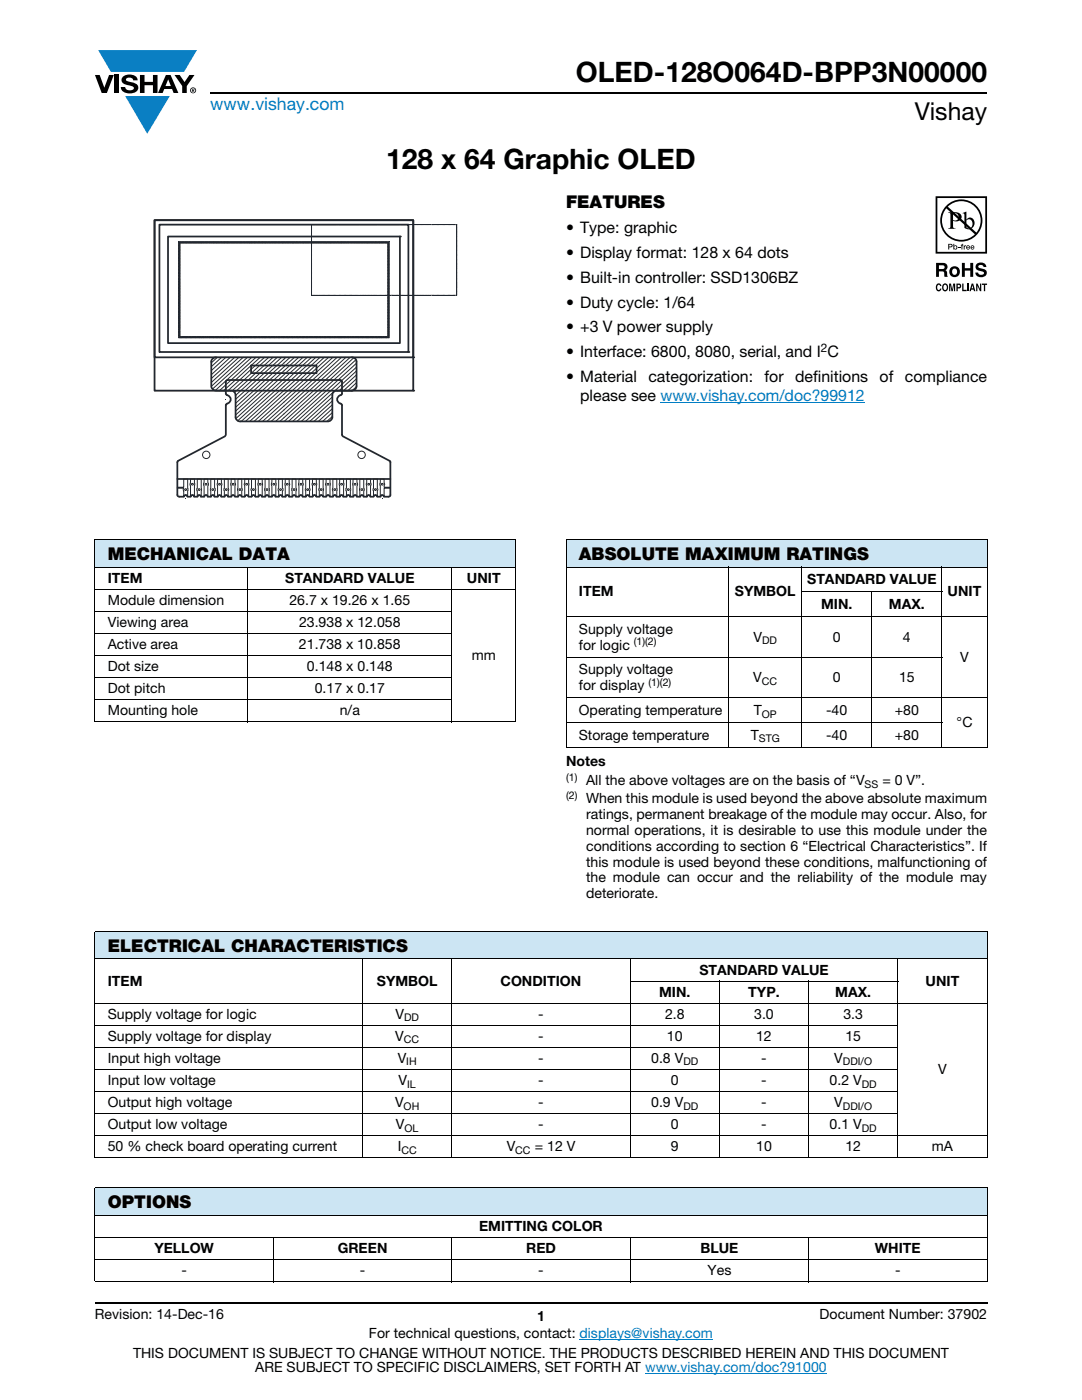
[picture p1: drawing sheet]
<svg xmlns="http://www.w3.org/2000/svg" width="216mm" height="279mm" viewBox="0 0 216 279" stroke-linecap="round" stroke-linejoin="round" font-family="sans-serif">
<g fill="#0a7fc3">
<path d="M19.6 10h19.7l-2.6 4.3h-1.1h-13.5z"/>
<path d="M25 19.2h8.9l-4.5 7.5z"/>
</g>
<g fill="#000">
<path d="M18.9 15h1l.9 2.5 1-2.5h.9l-1.4 3.6h-1zM22.9 15h.9v3.6h-.9zM24.6 15.3a2.1 2.1 0 0 1 2.8 .3l.1 .4h-.9a.79 .79 0 0 0-.7-.5 .79 .79 0 0 0-.8 .4l.3 .3 1 .2a1.08 1.08 0 0 1 1.2 1 1.08 1.08 0 0 1-1.1 1.2 1.73 1.73 0 0 1-2.4-1.2h.9a.96 .96 0 0 0 .8 .6 .96 .96 0 0 0 .9-.4 1.31 1.31 0 0 0-1.2-.6 1.03 1.03 0 0 1-1.1-.6 1.03 1.03 0 0 1 .2-1.1zM27.9 15h.9v1.3h1.7v-1.3h.9v3.6h-.9v-1.6h-1.7v1.6h-.9zM34.8 15h1.1l.9 1.4 1-1.4h1l-1.5 2.2v1.4h-.9v-1.4z"/>
<path d="M33.6 15.9l.5 1.3h-1.1zM33.1 15l-1.6 3.6h1l.3-.8h1.5l.3 .8h1l-1.6-3.6z"/>
<path d="M38.4 17.8h.2v.2h-.2zM38.3 17.7v.7h.1v-.3l.4 .3-.2-.3 .2-.2-.1-.2z"/>
<path d="M38.1 18a.46 .46 0 0 1 .9 0 .46 .46 0 0 1-.9 0zM37.9 18a.6 .6 0 0 0 1.2 0 .6 .6 0 0 0-1.2 0z"/>
</g>
<path d="M42 18.6h155M18.9 260h178.1" fill="none" stroke="#000" stroke-width=".36"/>
<path d="M131.8 80.3h40.8M115.6 267.3h26.7M128.7 274h36.3" fill="none" stroke="#007ec4" stroke-width=".2"/>
<path d="M30.7 43.8h60.5v55.8h-60.5z" fill="#fff"/>
<g fill="none" stroke="#212730" stroke-width=".2">
<path d="M30.8 43.9h51.7v34.1h-51.7zM30.8 78h.1M43.4 71.3l-1.2 1.1M44.2 71.3l-2 1.9M45.1 71.3l-2.9 2.7M46 71.3l-3.8 3.5M46.8 71.3l-4.6 4.2M47.7 71.3l-5.5 5M48.5 71.3l-6.3 5.8M49.4 71.3l-7 6.3M50.2 71.3l-7.2 6.6M51.1 71.3l-7.3 6.7"/>
<path d="M51.9 71.3l-7.3 6.7M52.8 71.3l-7.3 6.7M53.6 71.3l-7.3 6.7M54.5 71.3l-7.7 7M55.3 71.3l-8.3 7.6M56.2 71.3l-9.2 8.4M57 71.3l-10 9.2M57.9 71.3l-10.9 10M58.8 71.3l-11.8 10.7M59.6 71.3l-12.6 11.5M60.5 71.3l-13.4 12.2M61.3 71.3l-13.9 12.7"/>
<path d="M62.2 71.3l-14.1 12.8M63 71.3l-14 12.8M63.9 71.3l-14.1 12.8M64.7 71.3l-14 12.8M65.6 71.3l-14.1 12.8M66.3 79.2l-5.3 4.9M66.4 71.3l-14 12.8M67.3 71.3l-14 12.8M68.1 71.3l-14 12.8M69 71.3l-14 12.8M69.9 71.3l-14.1 12.8M70.6 71.4l-13.9 12.7"/>
<path d="M71 71.8l-13.4 12.3M71.1 72.5l-12.7 11.6M71.1 73.3l-11.9 10.8M71.1 74l-11 10.1M71.1 74.8l-3.4 3.2M71.1 75.6l-2.5 2.4M71.1 76.4l-1.7 1.6M71.1 77.1l-.8 .8M66.3 80.8l-3.6 3.3M66.3 81.6l-2.8 2.5M66.3 83.1l-1.1 1M66.3 82.3l-1.9 1.8"/>
<path d="M66.3 80l-4.5 4.1"/>
</g>
<path d="M50.1 72.9h13.1v1.6h-13.1z" fill="none" stroke="#212730" stroke-width=".35"/>
<circle cx="50.1" cy="72.9" r=".18" fill="#212730"/>
<path d="M45.1 76l.2-.2h22.7l.2 .3v2.6a.97 .97 0 0 0-.9 1 .97 .97 0 0 0 .9 1l.1 6.3 9.6 5.1v6.9l-.4 .1h-.9l-.2-.3h-.3l-.2 .3h-.7l-.2-.3h-.2l-.2 .3h-.7l-.2-.3h-.3l-.2 .3h-.7l-.2-.3h-.2l-.2 .3h-.7a.33 .33 0 0 0-.3-.3 .33 .33 0 0 0-.4 .3h-.7l-.3-.3-.3 .3h-.7a.33 .33 0 0 0-.4-.3 .33 .33 0 0 0-.3 .3h-.7l-.1-.3h-.3l-.2 .3h-.7l-.2-.3a.34 .34 0 0 0-.5 .3h-.6l-.2-.3a.34 .34 0 0 0-.5 .3h-.7l-.2-.3h-.3l-.2 .3h-.7l-.2-.3h-.2l-.3 .3h-.6l-.3-.3h-.2l-.2 .3h-.7l-.2-.3h-.2l-.2 .3h-.7a.33 .33 0 0 0-.4-.3 .33 .33 0 0 0-.3 .3h-.7l-.3-.3-.4 .3h-.7a.33 .33 0 0 0-.3-.3 .33 .33 0 0 0-.3 .3h-.7l-.2-.3h-.2l-.3 .3h-.7l-.1-.3h-.2l-.3 .3h-.7l-.2-.3a.34 .34 0 0 0-.5 .3h-.6l-.2-.3a.34 .34 0 0 0-.5 .3h-.7l-.2-.3h-.3l-.2 .3h-.6l-.3-.3h-.2l-.2 .3h-.7l-.2-.3h-.3l-.2 .3h-.7l-.2-.3h-.2l-.2 .3h-.7a.33 .33 0 0 0-.3-.3 .33 .33 0 0 0-.4 .3h-.7l-.3-.3-.3 .3h-.7a.33 .33 0 0 0-.4-.3 .33 .33 0 0 0-.3 .3h-.7l-.2-.3h-.2l-.2 .3h-.7l-.2-.3h-.2l-.3 .3h-.9l-.3-.1-.1-6.9 9.5-5 .2-.3v-6.1a.97 .97 0 0 0 .9-1 .97 .97 0 0 0-.9-1zM47 78.8v4.6a.91 .91 0 0 0 1 .7M67.3 78a.9 .9 0 0 0-1 .8v4.4M35.4 95.6h42.5" fill="none" stroke="#212730" stroke-width=".35"/>
<g fill="none" stroke="#212730" stroke-width=".2">
<path d="M36.7 95.6h.7v3.5l-.4-.3-.3 .3-.1-1.7h-1.2v-.2h1.3zM38 95.6h.8v3.5l-.5-.3-.3 .3-.1-2.4zM39.4 95.6h.8v3.5a.4 .4 0 0 0-.4-.3 .4 .4 0 0 0-.4 .3l-.1-1.3zM39.6 97.6l.2-.1 .1 .3-.1 .1-.2-.1zM40.7 95.6h.8l.1 1.2-.1 .2v2.1l-.4-.3-.4 .3-.1-2.3zM42.1 95.6h.7l.1 2.2-.1 .3v1a.38 .38 0 0 0-.4-.3 .38 .38 0 0 0-.3 .3zM43.4 95.6h.8l.1 1.1-.1 .3v2.1l-.3-.3h-.2l-.3 .3zM43.7 96.5h.2l.1 .2-.3 .1zM44.8 95.6h.7v1.8l.2 .3-.2 .3v1.1l-.2-.3h-.3l-.2 .3zM45.1 97.5h.1a.2 .2 0 0 1 0 .4 .19 .19 0 0 1-.2-.2zM46.1 95.6h.8l.1 1.1-.1 .2v2.2l-.3-.3h-.2l-.3 .3zM46.4 96.5h.2a.18 .18 0 0 1 .1 .2 .18 .18 0 0 1-.3 .1 .18 .18 0 0 1 0-.3z"/>
<path d="M47.5 95.6h.7v1.8l.2 .3-.2 .3v1.1l-.2-.3h-.3l-.2 .3zM47.7 97.6l.2-.1a.21 .21 0 0 1 .1 .4 .2 .2 0 0 1-.3-.1zM48.8 95.6h.8v3.5l-.2-.3a.34 .34 0 0 0-.5 .3l-.1-2.2-.1-.2zM49.1 96.5h.2a.19 .19 0 0 1 0 .3 .19 .19 0 0 1-.3-.1zM50.2 95.6h.8v3.5l-.3-.3a.34 .34 0 0 0-.5 .3l-.1-1.4 .1-.3zM50.4 97.6l.3-.1a.18 .18 0 0 1 0 .3 .18 .18 0 0 1-.2 .1l-.1-.1zM51.5 95.6h.8v3.5l-.4-.3-.4 .3-.1-2.4zM52.9 95.6h.8v3.5l-.5-.3-.3 .3-.1-1.4zM54.3 95.6h.7v3.5a.4 .4 0 0 0-.4-.3 .4 .4 0 0 0-.3 .3l-.2-2.6zM55.6 95.6h.7v1.7l.2 .3-.2 1.5-.3-.3-.4 .3-.1-1.5zM56.9 95.6h.8l.1 1.1-.1 .3v2.1a.4 .4 0 0 0-.4-.3 .4 .4 0 0 0-.4 .3zM57.2 96.5h.3v.2l-.2 .1z"/>
<path d="M58.3 95.6h.8v1.7l.1 .4-.1 1.4-.3-.3h-.2l-.3 .3zM58.5 97.6l.3-.1a.18 .18 0 0 1 0 .3 .18 .18 0 0 1-.2 0 .18 .18 0 0 1-.1-.2zM59.6 95.6h.8l.1 1.1-.1 .2v2.2l-.3-.3h-.2l-.3 .3zM59.9 96.5h.3v.2l-.2 .1zM61 95.6h.8v1.8l.1 .3-.1 .3v1.1l-.3-.3h-.2l-.3 .3zM61.2 97.6l.3-.1a.2 .2 0 0 1 0 .4 .2 .2 0 0 1-.3-.1zM62.4 95.6h.7v3.5l-.2-.3h-.3l-.2 .3zM62.6 96.5h.3v.2l-.2 .1-.2-.1zM63.7 95.6h.8v3.5l-.2-.3a.34 .34 0 0 0-.5 .3l-.2-1.4 .1-.3zM65.1 95.6h.7v3.5l-.2-.3a.34 .34 0 0 0-.5 .3v-2.2l-.2-.2zM65.3 96.5h.3v.2l-.3 .1zM66.4 95.6h.8v3.5l-.5-.3-.3 .3-.1-1.4z"/>
<path d="M67.8 95.6h.8v3.5a.4 .4 0 0 0-.4-.3 .4 .4 0 0 0-.4 .3l-.1-2.4zM69.1 95.6h.8v3.5l-.4-.3-.4 .3-.1-1.3zM69.4 97.6h.2l.1 .2-.2 .1-.2-.1zM70.4 95.6h.8l.2 .9-.2 .5v2.1a.4 .4 0 0 0-.4-.3 .4 .4 0 0 0-.4 .3zM70.7 96.5h.3v.2h-.3zM71.8 95.6h.8v1.7l.1 .4-.1 1.4-.3-.3h-.2l-.3 .3zM72.1 97.6h.2l.1 .2-.3 .1zM73.2 95.6h.7l.2 1.1-.2 .3v2.1l-.2-.3h-.3l-.2 .3zM73.4 96.5h.3v.2l-.2 .1zM74.5 95.6h.8v1.8l.1 .3-.1 .3v1.1l-.3-.3h-.2l-.3 .3zM74.8 97.6l.2-.1a.18 .18 0 0 1 .1 .3 .18 .18 0 0 1-.3 0 .18 .18 0 0 1 0-.2zM75.9 95.6h.7l.2 1.1-.2 .5h1.3v.2h-1.3v1.7l-.2-.3h-.3l-.2 .3z"/>
<path d="M76.1 96.6l.2-.1a.19 .19 0 0 1 .1 .3 .19 .19 0 0 1-.3-.1z"/>
<circle cx="37.1" cy="97.7" r=".2"/>
<circle cx="38.4" cy="96.7" r=".19"/>
<circle cx="41.1" cy="96.6" r=".18"/>
<circle cx="42.5" cy="97.7" r=".18"/>
<circle cx="51.9" cy="96.7" r=".19"/>
<circle cx="53.3" cy="97.7" r=".2"/>
<circle cx="54.7" cy="96.6" r=".18"/>
<circle cx="56" cy="97.7" r=".19"/>
<circle cx="64.1" cy="97.7" r=".19"/>
<circle cx="66.8" cy="97.7" r=".2"/>
<circle cx="68.2" cy="96.7" r=".19"/>
</g>
<g fill="none" stroke="#212730" stroke-width=".2">
<path d="M62.2 58.9h.1M62.2 48.8v.1M62.2 49v.1M62.2 49.2v.1M62.2 49.4v.1M62.2 49.6v.1M62.2 49.9v.1M62.2 50.1v.1M62.2 50.3v.1M62.2 50.5v.1M62.2 50.7v.1M62.2 51v.1"/>
<path d="M62.2 51.2v.1M62.2 51.4v.1M62.2 51.6v.1M62.2 51.8v.1M62.2 52.1v.1M62.2 52.3v.1M62.2 52.5v.1M62.2 52.7v.1M62.2 53h.1M62.2 53.2v.1M62.2 53.4v.1M62.2 53.6v.1"/>
<path d="M62.2 53.9h.1M62.2 54.1h.1M62.2 54.3v.1M62.2 54.5v.1M62.2 54.7v.1M62.2 55h.1M62.2 55.2h.1M62.2 55.4v.1M62.2 55.6v.1M62.2 55.8v.1M62.2 56.1h.1M62.2 56.3v.1"/>
<path d="M62.2 56.5v.1M62.2 56.7v.1M62.2 56.9v.1M62.2 57.1v.1M62.2 57.3v.1M62.2 57.6v.1M62.2 57.8v.1M62.2 58v.1M62.2 58.2v.1M62.2 58.5v.1M62.2 58.7v.1M62.2 45v.1"/>
<path d="M62.2 45.2v.1M62.2 45.4v.2M62.2 45.7v.1M62.2 45.9v.1M62.2 46.1v.1M62.2 46.3v.1M62.2 46.6h.1M62.2 46.8h.1M62.2 47v.1M62.2 47.2v.1M62.2 47.5h.1M62.2 47.7h.1"/>
<path d="M62.2 47.9v.1M62.2 48.1v.1M62.2 48.3v.1M62.2 48.6h.1M62.2 44.8v.1M62.4 58.9h.1M62.4 44.8h.1M62.6 58.9h.1M62.6 44.8h.1M62.8 58.9h.1M62.8 44.8h.1M63.1 58.9h.1"/>
<path d="M63.1 44.8h.1M63.3 58.9h.1M63.3 44.8h.1M63.6 58.9h.1M63.6 44.8h.1M63.8 58.9h.1M63.8 44.8h.1M64.1 58.9h.1M64.1 44.8h.1M64.3 58.9h.1M64.3 44.8h.1M64.5 58.9h.1"/>
<path d="M64.5 44.8h.1M64.7 58.9h.2M64.7 44.8h.2M65 58.9h.1M65 44.8h.1M65.3 58.9h.1M65.3 44.8h.1M65.5 58.9h.1M65.5 44.8h.1M65.7 58.9h.1M65.7 44.8h.1M66 58.9h.1"/>
<path d="M66 44.8h.1M66.2 58.9h.1M66.2 44.8h.1M66.5 58.9h.1M66.5 44.8h.1M66.7 58.9h.1M66.7 44.8h.1M66.9 58.9h.1M66.9 44.8h.1M67.2 58.9h.1M67.2 44.8h.1M67.4 58.9h.1"/>
<path d="M67.4 44.8h.1M67.7 58.9h.1M67.7 44.8h.1M67.9 58.9h.1M67.9 44.8h.1M68.2 58.9h.1M68.2 44.8h.1M68.4 58.9h.1M68.4 44.8h.1M68.6 58.9h.1M68.6 44.8h.1M68.9 58.9h.1"/>
<path d="M68.9 44.8h.1M69.1 58.9h.1M69.1 44.8h.1M69.4 58.9h.1M69.4 44.8h.1M69.6 58.9h.1M69.6 44.8h.1M69.8 58.9h.2M69.8 44.8h.2M70.1 58.9h.1M70.1 44.8h.1M70.3 58.9h.1"/>
<path d="M70.3 44.8h.1M70.6 58.9h.1M70.6 44.8h.1M70.8 58.9h.1M70.8 44.8h.1M71 58.9h.1M71 44.8h.1M71.3 58.9h.1M71.3 44.8h.1M71.5 58.9h.1M71.5 44.8h.1M71.8 58.9h.1"/>
<path d="M71.8 44.8h.1M72 58.9h.1M72 44.8h.1M72.3 58.9h.1M72.3 44.8h.1M72.5 58.9h.1M72.5 44.8h.1M72.7 58.9h.2M72.7 44.8h.2M73 58.9h.1M73 44.8h.1M73.2 58.9h.1"/>
<path d="M73.2 44.8h.1M73.5 58.9h.1M73.5 44.8h.1M73.7 58.9h.1M73.7 44.8h.1M73.9 58.9h.2M73.9 44.8h.2M74.2 58.9h.1M74.2 44.8h.1M74.4 58.9h.1M74.4 44.8h.1M74.7 58.9h.1"/>
<path d="M74.7 44.8h.1M74.9 58.9h.1M74.9 44.8h.1M75.1 58.9h.1M75.1 44.8h.1M75.4 58.9h.1M75.4 44.8h.1M75.6 58.9h.1M75.6 44.8h.1M75.9 58.9h.1M75.9 44.8h.1M76.1 58.9h.1"/>
<path d="M76.1 44.8h.1M76.4 58.9h.1M76.4 44.8h.1M76.6 58.9h.1M76.6 44.8h.1M76.8 58.9h.2M76.8 44.8h.2M77.1 58.9h.1M77.1 44.8h.1M77.3 58.9h.1M77.3 44.8h.1M77.6 58.9h.1"/>
<path d="M77.6 44.8h.1M77.8 58.9h.1M77.8 44.8h.1M78 44.8h.2M78 58.9h.2M78.3 44.8h.1M78.3 58.9h.1M78.5 44.8h.1M78.6 58.9h.1M78.8 44.8h.1M78.8 58.9h.1M79 44.8h.1"/>
<path d="M79 58.9h.1M79.2 44.8h.2M79.3 58.9h.1M79.5 44.8h.1M79.5 58.9h.1M79.8 44.8h.1M79.8 58.9h.1M80 44.8h.1M80 58.9h.1M80.2 44.8h.1M80.2 58.9h.1M80.5 44.8h.1"/>
<path d="M80.5 58.9h.1M80.7 44.8h.1M80.7 58.9h.1M81 44.8h.1M81 58.9h.1M81.2 44.8h.1M81.2 58.9h.1M81.4 44.8h.1M81.4 58.9h.1M81.7 44.8h.1M81.7 58.9h.1M81.9 44.8h.1"/>
<path d="M81.9 58.9h.1M82.1 44.8h.2M82.2 58.9h.1M82.4 44.8h.1M82.4 58.9h.1M82.7 44.8h.1M82.7 58.9h.1M82.9 44.8h.1M82.9 58.9h.1M83.1 44.8h.1M83.1 58.9h.2M83.4 44.8h.1"/>
<path d="M83.4 58.9h.1M83.6 44.8h.1M83.6 58.9h.1M83.9 44.8h.1M83.9 58.9h.1M84.1 44.8h.1M84.1 58.9h.1M84.3 44.8h.1M84.3 58.9h.1M84.6 44.8h.1M84.6 58.9h.1M84.8 44.8h.1"/>
<path d="M84.8 58.9h.1M85.1 44.8h.1M85.1 58.9h.1M85.3 44.8h.1M85.3 58.9h.1M85.5 44.8h.1M85.5 58.9h.1M85.8 44.8h.1M85.8 58.9h.1M86 44.8h.1M86 58.9h.1M86.3 44.8h.1"/>
<path d="M86.3 58.9h.1M86.5 44.8h.1M86.5 58.9h.1M86.8 44.8h.1M86.8 58.9h.1M87 44.8h.1M87 58.9h.1M87.2 44.8h.2M87.2 58.9h.2M87.5 44.8h.1M87.5 58.9h.1M87.7 44.8h.1"/>
<path d="M87.7 58.9h.1M88 44.8h.1M88 58.9h.1M88.2 44.8h.1M88.2 58.9h.1M88.4 44.8h.1M88.4 58.9h.1M88.7 44.8h.1M88.7 58.9h.1M88.9 44.8h.1M88.9 58.9h.1M89.2 44.8h.1"/>
<path d="M89.2 58.9h.1M89.4 44.8h.1M89.4 58.9h.1M89.6 44.8h.1M89.6 58.9h.2M89.9 44.8h.1M89.9 58.9h.1M90.1 44.8h.1M90.1 58.9h.1M90.4 44.8h.1M90.4 58.9h.1M90.6 44.8h.1"/>
<path d="M90.6 58.9h.1M90.9 44.8h.1M90.9 58.9h.1M91.1 44.8v.1M91.1 58.9h.1M91.1 45v.1M91.1 45.2v.1M91.1 45.4v.2M91.1 45.7v.1M91.1 45.9v.1M91.1 46.1v.1M91.1 46.3v.1"/>
<path d="M91.1 46.6h.1M91.1 46.8h.1M91.1 47v.1M91.1 47.2v.1M91.1 47.5h.1M91.1 47.7h.1M91.1 47.9v.1M91.1 48.1v.1M91.1 48.3v.1M91.1 48.6h.1M91.1 48.8v.1M91.1 49v.1"/>
<path d="M91.1 49.2v.1M91.1 49.4v.1M91.1 49.6v.1M91.1 49.8v.2M91.1 50.1v.1M91.1 50.3v.1M91.1 50.5v.1M91.1 50.7v.1M91.1 50.9v.2M91.1 51.2v.1M91.1 51.4v.1M91.1 51.6v.1"/>
<path d="M91.1 51.8v.1M91.1 52.1v.1M91.1 52.3v.1M91.1 52.5v.1M91.1 52.7v.1M91.1 53h.1M91.1 53.2v.1M91.1 53.4v.1M91.1 53.6v.1M91.1 53.8v.1M91.1 54.1h.1M91.1 54.3v.1"/>
<path d="M91.1 54.5v.1M91.1 54.7v.1M91.1 54.9v.1M91.1 55.2h.1M91.1 55.4v.1M91.1 55.6v.1M91.1 55.8v.1M91.1 56v.1M91.1 56.3v.1M91.1 56.5v.1M91.1 56.7v.1M91.1 56.9v.1"/>
<path d="M91.1 57.1v.1M91.1 57.3v.1M91.1 57.6v.1M91.1 57.8v.1M91.1 58v.1M91.1 58.2v.1M91.1 58.5h.1M91.1 58.7v.1"/>
</g>
<path d="M30.8 43.9h51.7v27.4h-51.7zM43.1 71.3h-.2a.92 .92 0 0 0-.7 .9v5a1.06 1.06 0 0 0 .9 .8h2.9a.94 .94 0 0 1 1 .8M70.2 71.3h.2a.91 .91 0 0 1 .7 .9v4.9a.91 .91 0 0 1-.9 .9M66.3 83.2v.2a.93 .93 0 0 1-.8 .7h-17.5" fill="none" stroke="#212730" stroke-width=".35"/>
<path d="M43.1 71.3h27.1M67.3 78h2.9" fill="none" stroke="#212730" stroke-width=".2"/>
<circle cx="82.5" cy="71.3" r=".18" fill="#212730"/>
<path d="M30.8 43.9h51.7v34.1h-51.7z" fill="none" stroke="#212730" stroke-width=".35"/>
<circle cx="82.5" cy="78" r=".18" fill="#212730"/>
<g fill="none" stroke="#212730" stroke-width=".2">
<path d="M35.6 60h.3v.2h-.3zM35.6 59.7h.3v.2h-.3zM35.6 59.4h.3v.2h-.3zM35.6 59h.3v.3h-.3zM35.6 58.8h.3v.2h-.3zM35.6 58.4h.3v.3h-.3zM35.6 58.2h.3v.2h-.3zM35.6 57.9h.3v.2h-.3zM35.6 57.6h.3v.2h-.3zM35.6 57.2h.3v.3h-.3zM35.6 57h.3v.2h-.3zM35.6 56.6h.3v.3h-.3z"/>
<path d="M35.6 56.4h.3v.2h-.3zM35.6 56.1h.3v.2h-.3zM35.6 55.8h.3v.2h-.3zM35.6 55.5h.3v.2h-.3zM35.6 55.2h.3v.2h-.3zM35.6 54.9h.3v.2h-.3zM35.6 54.5h.3v.3h-.3zM35.6 54.3h.3v.2h-.3zM35.6 54h.3v.2h-.3zM35.6 53.7h.3v.2h-.3zM35.6 53.4h.3v.2h-.3zM35.6 53.1h.3v.2h-.3z"/>
<path d="M35.6 52.8h.3v.2h-.3zM35.6 52.5h.3v.2h-.3zM35.6 52.2h.3v.2h-.3zM35.6 51.9h.3v.2h-.3zM35.6 51.5h.3v.3h-.3zM35.6 51.3h.3v.2h-.3zM35.6 51h.3v.2h-.3zM35.6 50.7h.3v.2h-.3zM35.6 50.4h.3v.2h-.3zM35.6 50.1h.3v.2h-.3zM35.6 49.7h.3v.3h-.3zM35.6 49.5h.3v.2h-.3z"/>
<path d="M35.6 49.2h.3v.2h-.3zM35.6 48.9h.3v.2h-.3zM35.6 48.6h.3v.2h-.3zM35.6 48.3h.3v.2h-.3zM35.6 60h.1M35.6 59.7h.1M35.6 59.4h.1M35.6 59h.1M35.6 58.8h.1M35.6 58.4h.1M35.6 58.2h.1M35.6 57.9h.1"/>
<path d="M35.6 57.6h.1M35.6 57.2h.1M35.6 57h.1M35.6 56.6h.1M35.6 56.4h.1M35.6 56.1h.1M35.6 55.8h.1M35.6 55.5h.1M35.6 55.2h.1M35.6 54.9h.1M35.6 54.5h.1M35.6 54.3h.1"/>
<path d="M35.6 54h.1M35.6 53.7h.1M35.6 53.4h.1M35.6 53.1h.1M35.6 52.8h.1M35.6 52.5h.1M35.6 52.2h.1M35.6 51.9h.1M35.6 51.5h.1M35.6 51.3h.1M35.6 51h.1M35.6 50.7h.1"/>
<path d="M35.6 50.4h.1M35.6 50.1h.1M35.6 49.7h.1M35.6 49.5h.1M35.6 49.2h.1M35.6 48.9h.1M35.6 48.6h.1M35.6 48.3h.1M36 48.3h.3v.2h-.3zM36 48.3h.1M36.3 48.3h.3v.2h-.3zM36.3 48.3h.1"/>
<path d="M36.6 48.3h.3v.2h-.3zM36.6 48.3h.1M37 48.3h.3v.2h-.3zM37 48.3h.1M37.3 48.3h.3v.2h-.3zM37.3 48.3h.1M37.6 48.3h.3v.2h-.3zM37.6 48.3h.1M38 48.3h.2v.2h-.2zM38 48.3h.1M38.3 48.3h.3v.2h-.3zM38.3 48.3h.1"/>
<path d="M38.6 48.3h.3v.2h-.3zM38.6 48.3h.1M38.9 48.3h.3v.2h-.3zM38.9 48.3h.1M39.3 48.3h.3v.2h-.3zM39.3 48.3h.1M39.6 48.3h.3v.2h-.3zM39.6 48.3h.1M39.9 48.3h.3v.2h-.3zM39.9 48.3h.1M40.3 48.3h.2v.2h-.2zM40.3 48.3h.1"/>
<path d="M40.6 48.3h.3v.2h-.3zM40.6 48.3h.1M40.9 48.3h.3v.2h-.3zM40.9 48.3h.1M41.2 48.3h.3v.2h-.3zM41.2 48.3h.1M41.6 48.3h.2v.2h-.2zM41.6 48.3h.1M41.9 48.3h.3v.2h-.3zM41.9 48.3h.1M42.2 48.3h.3v.2h-.3zM42.2 48.3h.1"/>
<path d="M42.5 48.3h.3v.2h-.3zM42.5 48.3h.1M42.9 48.3h.3v.2h-.3zM42.9 48.3h.1M43.2 48.3h.3v.2h-.3zM43.2 48.3h.1M43.5 48.3h.3v.2h-.3zM43.5 48.3h.1M43.9 48.3h.2v.2h-.2zM43.9 48.3h.1M44.2 48.3h.3v.2h-.3zM44.2 48.3h.1"/>
<path d="M44.5 48.3h.3v.2h-.3zM44.5 48.3h.1M44.8 48.3h.3v.2h-.3zM44.8 48.3h.1M45.2 48.3h.3v.2h-.3zM45.2 48.3h.1M45.5 48.3h.3v.2h-.3zM45.5 48.3h.1M45.8 48.3h.3v.2h-.3zM45.8 48.3h.1M46.2 48.3h.3v.2h-.3zM46.2 48.3h.1"/>
<path d="M46.5 48.3h.3v.2h-.3zM46.5 48.3h.1M46.8 48.3h.3v.2h-.3zM46.8 48.3h.1M47.2 48.3h.2v.2h-.2zM47.2 48.3h.1M47.5 48.3h.3v.2h-.3zM47.5 48.3h.1M47.8 48.3h.3v.2h-.3zM47.8 48.3h.1M48.1 48.3h.3v.2h-.3zM48.1 48.3h.1"/>
<path d="M48.5 48.3h.2v.2h-.2zM48.5 48.3h.1M48.8 48.3h.3v.2h-.3zM48.8 48.3h.1M49.1 48.3h.3v.2h-.3zM49.1 48.3h.1M49.4 48.3h.3v.2h-.3zM49.4 48.3h.1M49.8 48.3h.3v.2h-.3zM49.8 48.3h.1M50.1 48.3h.3v.2h-.3zM50.1 48.3h.1"/>
<path d="M50.4 48.3h.3v.2h-.3zM50.4 48.3h.1M50.8 48.3h.2v.2h-.2zM50.8 48.3h.1M51.1 48.3h.3v.2h-.3zM51.1 48.3h.1M51.4 48.3h.3v.2h-.3zM51.4 48.3h.1M51.7 48.3h.3v.2h-.3zM51.7 48.3h.1M52.1 48.3h.3v.2h-.3zM52.1 48.3h.1"/>
<path d="M52.4 48.3h.3v.2h-.3zM52.4 48.3h.1M52.7 48.3h.3v.2h-.3zM52.7 48.3h.1M53 48.3h.4v.2h-.4zM53 48.3h.1M53.4 48.3h.3v.2h-.3zM53.4 48.3h.1M53.7 48.3h.3v.2h-.3zM53.7 48.3h.1M54.1 48.3h.2v.2h-.2zM54.1 48.3h.1"/>
<path d="M54.4 48.3h.3v.2h-.3zM54.4 48.3h.1M54.7 48.3h.3v.2h-.3zM54.7 48.3h.1M55 48.3h.3v.2h-.3zM55 48.3h.1M55.4 48.3h.2v.2h-.2zM55.4 48.3h.1M55.7 48.3h.3v.2h-.3zM55.7 48.3h.1M56 48.3h.3v.2h-.3zM56 48.3h.1"/>
<path d="M56.3 48.3h.3v.2h-.3zM56.3 48.3h.1M56.7 48.3h.3v.2h-.3zM56.7 48.3h.1M57 48.3h.3v.2h-.3zM57 48.3h.1M57.3 48.3h.3v.2h-.3zM57.3 48.3h.1M57.7 48.3h.2v.2h-.2zM57.7 48.3h.1M58 48.3h.3v.2h-.3zM58 48.3h.1"/>
<path d="M58.3 48.3h.3v.2h-.3zM58.3 48.3h.1M58.6 48.3h.3v.2h-.3zM58.6 48.3h.1M59 48.3h.2v.2h-.2zM59 48.3h.1M59.3 48.3h.3v.2h-.3zM59.3 48.3h.1M59.6 48.3h.3v.2h-.3zM59.6 48.3h.1M59.9 48.3h.4v.2h-.4zM59.9 48.3h.1"/>
<path d="M60.3 48.3h.3v.2h-.3zM60.3 48.3h.1M60.6 48.3h.1M60.6 48.3h.3v.2h-.3zM61 48.3h.2v.2h-.2zM61 48.3h.1M61.3 48.3h.3v.2h-.3zM61.3 48.3h.1M61.6 48.3h.3v.2h-.3zM61.6 48.3h.1M61.9 48.3h.3v.2h-.3zM61.9 48.3h.1"/>
<path d="M62.3 48.3h.2v.2h-.2zM62.3 48.3h.1M62.6 48.3h.3v.2h-.3zM62.6 48.3h.1M62.9 48.3h.3v.2h-.3zM62.9 48.3h.1M63.2 48.3h.3v.2h-.3zM63.2 48.3h.1M63.6 48.3h.3v.2h-.3zM63.6 48.3h.1M63.9 48.3h.3v.2h-.3zM63.9 48.3h.1"/>
<path d="M64.2 48.3h.3v.2h-.3zM64.2 48.3h.1M64.6 48.3h.2v.2h-.2zM64.6 48.3h.1M64.9 48.3h.3v.2h-.3zM64.9 48.3h.1M65.2 48.3h.3v.2h-.3zM65.2 48.3h.1M65.5 48.3h.3v.2h-.3zM65.5 48.3h.1M65.9 48.3h.2v.2h-.2zM65.9 48.3h.1"/>
<path d="M66.2 48.3h.3v.2h-.3zM66.2 48.3h.1M66.5 48.3h.3v.2h-.3zM66.5 48.3h.1M66.8 48.3h.4v.2h-.4zM66.8 48.3h.1M67.2 48.3h.3v.2h-.3zM67.2 48.3h.1M67.5 48.3h.3v.2h-.3zM67.5 48.3h.1M67.9 48.3h.2v.2h-.2zM67.9 48.3h.1"/>
<path d="M68.2 48.3h.3v.2h-.3zM68.2 48.3h.1M68.5 48.3h.3v.2h-.3zM68.5 48.3h.1M68.8 48.3h.3v.2h-.3zM68.8 48.3h.1M69.2 48.3h.2v.2h-.2zM69.2 48.3h.1M69.5 48.3h.2v.2h-.2zM69.5 48.3h.1M69.8 48.3h.3v.2h-.3zM69.8 48.3h.1"/>
<path d="M70.1 48.3h.3v.2h-.3zM70.1 48.3h.1M70.5 48.3h.3v.2h-.3zM70.5 48.3h.1M70.8 48.3h.3v.2h-.3zM70.8 48.3h.1M71.1 48.3h.3v.2h-.3zM71.1 48.3h.1M71.5 48.3h.2v.2h-.2zM71.5 48.3h.1M71.8 48.3h.3v.2h-.3zM71.8 48.3h.1"/>
<path d="M72.1 48.3h.3v.2h-.3zM72.1 48.3h.1M72.4 48.3h.3v.2h-.3zM72.4 48.3h.1M72.8 48.3h.2v.2h-.2zM72.8 48.3h.1M73.1 48.3h.3v.2h-.3zM73.1 48.3h.1M73.4 48.3h.3v.2h-.3zM73.4 48.3h.1M73.7 48.3h.4v.2h-.4zM73.7 48.3h.1"/>
<path d="M74.1 48.3h.3v.2h-.3zM74.1 48.3h.1M74.4 48.3h.3v.2h-.3zM74.4 48.3h.1M74.8 48.3h.2v.2h-.2zM74.8 48.3h.1M75.1 48.3h.3v.2h-.3zM75.1 48.3h.1M75.4 48.3h.3v.2h-.3zM75.4 48.3h.1M75.7 48.3h.3v.2h-.3zM75.7 48.3h.1"/>
<path d="M76.1 48.3h.2v.2h-.2zM76.1 48.3h.1M76.4 48.3h.2v.2h-.2zM76.4 48.3h.1M76.7 48.3h.3v.2h-.3zM76.7 48.3h.1M77 48.3h.3v.2h-.3zM77 48.3h.1M77.4 60h.3v.2h-.3zM77.4 59.7h.3v.2h-.3zM77.4 59.4h.3v.2h-.3zM77.4 59h.3v.3h-.3z"/>
<path d="M77.4 58.8h.3v.2h-.3zM77.4 58.4h.3v.3h-.3zM77.4 58.2h.3v.2h-.3zM77.4 57.9h.3v.2h-.3zM77.4 57.6h.3v.2h-.3zM77.4 57.2h.3v.3h-.3zM77.4 57h.3v.2h-.3zM77.4 56.6h.3v.3h-.3zM77.4 56.4h.3v.2h-.3zM77.4 56.1h.3v.2h-.3zM77.4 55.8h.3v.2h-.3zM77.4 55.5h.3v.2h-.3z"/>
<path d="M77.4 55.2h.3v.2h-.3zM77.4 54.9h.3v.2h-.3zM77.4 54.5h.3v.3h-.3zM77.4 54.3h.3v.2h-.3zM77.4 54h.3v.2h-.3zM77.4 53.7h.3v.2h-.3zM77.4 53.4h.3v.2h-.3zM77.4 53.1h.3v.2h-.3zM77.4 52.8h.3v.2h-.3zM77.4 52.5h.3v.2h-.3zM77.4 52.2h.3v.2h-.3zM77.4 51.9h.3v.2h-.3z"/>
<path d="M77.4 51.5h.3v.3h-.3zM77.4 51.3h.3v.2h-.3zM77.4 51h.3v.2h-.3zM77.4 50.7h.3v.2h-.3zM77.4 50.4h.3v.2h-.3zM77.4 50.1h.3v.2h-.3zM77.4 49.7h.3v.3h-.3zM77.4 49.5h.3v.2h-.3zM77.4 49.2h.3v.2h-.3zM77.4 48.9h.3v.2h-.3zM77.4 48.6h.3v.2h-.3zM77.4 48.3h.3v.2h-.3z"/>
<path d="M77.4 60h.1M77.4 59.7h.1M77.4 59.4h.1M77.4 59h.1M77.4 58.8h.1M77.4 58.4h.1M77.4 58.2h.1M77.4 57.9h.1M77.4 57.6h.1M77.4 57.2h.1M77.4 57h.1M77.4 56.6h.1"/>
<path d="M77.4 56.4h.1M77.4 56.1h.1M77.4 55.8h.1M77.4 55.5h.1M77.4 55.2h.1M77.4 54.9h.1M77.4 54.5h.1M77.4 54.3h.1M77.4 54h.1M77.4 53.7h.1M77.4 53.4h.1M77.4 53.1h.1"/>
<path d="M77.4 52.8h.1M77.4 52.5h.1M77.4 52.2h.1M77.4 51.9h.1M77.4 51.5h.1M77.4 51.3h.1M77.4 51h.1M77.4 50.7h.1M77.4 50.4h.1M77.4 50.1h.1M77.4 49.7h.1M77.4 49.5h.1"/>
<path d="M77.4 49.2h.1M77.4 48.9h.1M77.4 48.6h.1M77.4 48.3h.1M35.6 67.2h.3v.2h-.3zM35.6 66.9h.3v.2h-.3zM35.6 66.6h.3v.2h-.3zM35.6 66.3h.3v.2h-.3zM35.6 66h.3v.2h-.3zM35.6 65.7h.3v.2h-.3zM35.6 65.4h.3v.2h-.3zM35.6 65h.3v.3h-.3z"/>
<path d="M35.6 64.8h.3v.2h-.3zM35.6 64.5h.3v.2h-.3zM35.6 64.2h.3v.2h-.3zM35.6 63.9h.3v.2h-.3zM35.6 63.6h.3v.2h-.3zM35.6 63.2h.3v.3h-.3zM35.6 63h.3v.2h-.3zM35.6 62.7h.3v.2h-.3zM35.6 62.4h.3v.2h-.3zM35.6 62h.3v.3h-.3zM35.6 61.8h.3v.2h-.3zM35.6 61.5h.3v.2h-.3z"/>
<path d="M35.6 61.2h.3v.2h-.3zM35.6 60.9h.3v.2h-.3zM35.6 60.6h.3v.2h-.3zM35.6 60.2h.3v.3h-.3zM35.6 67.2h.1M35.6 66.9h.1M35.6 66.6h.1M35.6 66.3h.1M35.6 66h.1M35.6 65.7h.1M35.6 65.4h.1M35.6 65h.1"/>
<path d="M35.6 64.8h.1M35.6 64.5h.1M35.6 64.2h.1M35.6 63.9h.1M35.6 63.6h.1M35.6 63.2h.1M35.6 63h.1M35.6 62.7h.1M35.6 62.4h.1M35.6 62h.1M35.6 61.8h.1M35.6 61.5h.1"/>
<path d="M35.6 61.2h.1M35.6 60.9h.1M35.6 60.6h.1M35.6 60.2h.1M36 67.2h.3v.2h-.3zM36 67.2h.1M36.3 67.2h.3v.2h-.3zM36.3 67.2h.1M36.6 67.2h.3v.2h-.3zM36.6 67.2h.1M37 67.2h.3v.2h-.3zM37 67.2h.1"/>
<path d="M37.3 67.2h.3v.2h-.3zM37.3 67.2h.1M37.6 67.2h.3v.2h-.3zM37.6 67.2h.1M38 67.2h.2v.2h-.2zM38 67.2h.1M38.3 67.2h.3v.2h-.3zM38.3 67.2h.1M38.6 67.2h.3v.2h-.3zM38.6 67.2h.1M38.9 67.2h.3v.2h-.3zM38.9 67.2h.1"/>
<path d="M39.3 67.2h.3v.2h-.3zM39.3 67.2h.1M39.6 67.2h.3v.2h-.3zM39.6 67.2h.1M39.9 67.2h.3v.2h-.3zM39.9 67.2h.1M40.3 67.2h.2v.2h-.2zM40.3 67.2h.1M40.6 67.2h.3v.2h-.3zM40.6 67.2h.1M40.9 67.2h.3v.2h-.3zM40.9 67.2h.1"/>
<path d="M41.2 67.2h.3v.2h-.3zM41.2 67.2h.1M41.6 67.2h.2v.2h-.2zM41.6 67.2h.1M41.9 67.2h.3v.2h-.3zM41.9 67.2h.1M42.2 67.2h.3v.2h-.3zM42.2 67.2h.1M42.5 67.2h.3v.2h-.3zM42.5 67.2h.1M42.9 67.2h.3v.2h-.3zM42.9 67.2h.1"/>
<path d="M43.2 67.2h.3v.2h-.3zM43.2 67.2h.1M43.5 67.2h.3v.2h-.3zM43.5 67.2h.1M43.9 67.2h.2v.2h-.2zM43.9 67.2h.1M44.2 67.2h.3v.2h-.3zM44.2 67.2h.1M44.5 67.2h.3v.2h-.3zM44.5 67.2h.1M44.8 67.2h.3v.2h-.3zM44.8 67.2h.1"/>
<path d="M45.2 67.2h.3v.2h-.3zM45.2 67.2h.1M45.5 67.2h.3v.2h-.3zM45.5 67.2h.1M45.8 67.2h.3v.2h-.3zM45.8 67.2h.1M46.2 67.2h.3v.2h-.3zM46.2 67.2h.1M46.5 67.2h.3v.2h-.3zM46.5 67.2h.1M46.8 67.2h.3v.2h-.3zM46.8 67.2h.1"/>
<path d="M47.2 67.2h.2v.2h-.2zM47.2 67.2h.1M47.5 67.2h.3v.2h-.3zM47.5 67.2h.1M47.8 67.2h.3v.2h-.3zM47.8 67.2h.1M48.1 67.2h.3v.2h-.3zM48.1 67.2h.1M48.5 67.2h.2v.2h-.2zM48.5 67.2h.1M48.8 67.2h.3v.2h-.3zM48.8 67.2h.1"/>
<path d="M49.1 67.2h.3v.2h-.3zM49.1 67.2h.1M49.4 67.2h.3v.2h-.3zM49.4 67.2h.1M49.8 67.2h.3v.2h-.3zM49.8 67.2h.1M50.1 67.2h.3v.2h-.3zM50.1 67.2h.1M50.4 67.2h.3v.2h-.3zM50.4 67.2h.1M50.8 67.2h.2v.2h-.2zM50.8 67.2h.1"/>
<path d="M51.1 67.2h.3v.2h-.3zM51.1 67.2h.1M51.4 67.2h.3v.2h-.3zM51.4 67.2h.1M51.7 67.2h.3v.2h-.3zM51.7 67.2h.1M52.1 67.2h.3v.2h-.3zM52.1 67.2h.1M52.4 67.2h.3v.2h-.3zM52.4 67.2h.1M52.7 67.2h.3v.2h-.3zM52.7 67.2h.1"/>
<path d="M53 67.2h.4v.2h-.4zM53 67.2h.1M53.4 67.2h.3v.2h-.3zM53.4 67.2h.1M53.7 67.2h.3v.2h-.3zM53.7 67.2h.1M54.1 67.2h.2v.2h-.2zM54.1 67.2h.1M54.4 67.2h.3v.2h-.3zM54.4 67.2h.1M54.7 67.2h.3v.2h-.3zM54.7 67.2h.1"/>
<path d="M55 67.2h.3v.2h-.3zM55 67.2h.1M55.4 67.2h.2v.2h-.2zM55.4 67.2h.1M55.7 67.2h.3v.2h-.3zM55.7 67.2h.1M56 67.2h.3v.2h-.3zM56 67.2h.1M56.3 67.2h.3v.2h-.3zM56.3 67.2h.1M56.7 67.2h.3v.2h-.3zM56.7 67.2h.1"/>
<path d="M57 67.2h.3v.2h-.3zM57 67.2h.1M57.3 67.2h.3v.2h-.3zM57.3 67.2h.1M57.7 67.2h.2v.2h-.2zM57.7 67.2h.1M58 67.2h.3v.2h-.3zM58 67.2h.1M58.3 67.2h.3v.2h-.3zM58.3 67.2h.1M58.6 67.2h.3v.2h-.3zM58.6 67.2h.1"/>
<path d="M59 67.2h.2v.2h-.2zM59 67.2h.1M59.3 67.2h.3v.2h-.3zM59.3 67.2h.1M59.6 67.2h.3v.2h-.3zM59.6 67.2h.1M59.9 67.2h.4v.2h-.4zM59.9 67.2h.1M60.3 67.2h.3v.2h-.3zM60.3 67.2h.1M60.6 67.2h.1M60.6 67.2h.3v.2h-.3z"/>
<path d="M61 67.2h.2v.2h-.2zM61 67.2h.1M61.3 67.2h.3v.2h-.3zM61.3 67.2h.1M61.6 67.2h.3v.2h-.3zM61.6 67.2h.1M61.9 67.2h.3v.2h-.3zM61.9 67.2h.1M62.3 67.2h.2v.2h-.2zM62.3 67.2h.1M62.6 67.2h.3v.2h-.3zM62.6 67.2h.1"/>
<path d="M62.9 67.2h.3v.2h-.3zM62.9 67.2h.1M63.2 67.2h.3v.2h-.3zM63.2 67.2h.1M63.6 67.2h.3v.2h-.3zM63.6 67.2h.1M63.9 67.2h.3v.2h-.3zM63.9 67.2h.1M64.2 67.2h.3v.2h-.3zM64.2 67.2h.1M64.6 67.2h.2v.2h-.2zM64.6 67.2h.1"/>
<path d="M64.9 67.2h.3v.2h-.3zM64.9 67.2h.1M65.2 67.2h.3v.2h-.3zM65.2 67.2h.1M65.5 67.2h.3v.2h-.3zM65.5 67.2h.1M65.9 67.2h.2v.2h-.2zM65.9 67.2h.1M66.2 67.2h.3v.2h-.3zM66.2 67.2h.1M66.5 67.2h.3v.2h-.3zM66.5 67.2h.1"/>
<path d="M66.8 67.2h.4v.2h-.4zM66.8 67.2h.1M67.2 67.2h.3v.2h-.3zM67.2 67.2h.1M67.5 67.2h.3v.2h-.3zM67.5 67.2h.1M67.9 67.2h.2v.2h-.2zM67.9 67.2h.1M68.2 67.2h.3v.2h-.3zM68.2 67.2h.1M68.5 67.2h.3v.2h-.3zM68.5 67.2h.1"/>
<path d="M68.8 67.2h.3v.2h-.3zM68.8 67.2h.1M69.2 67.2h.2v.2h-.2zM69.2 67.2h.1M69.5 67.2h.2v.2h-.2zM69.5 67.2h.1M69.8 67.2h.3v.2h-.3zM69.8 67.2h.1M70.1 67.2h.3v.2h-.3zM70.1 67.2h.1M70.5 67.2h.3v.2h-.3zM70.5 67.2h.1"/>
<path d="M70.8 67.2h.3v.2h-.3zM70.8 67.2h.1M71.1 67.2h.3v.2h-.3zM71.1 67.2h.1M71.5 67.2h.2v.2h-.2zM71.5 67.2h.1M71.8 67.2h.3v.2h-.3zM71.8 67.2h.1M72.1 67.2h.3v.2h-.3zM72.1 67.2h.1M72.4 67.2h.3v.2h-.3zM72.4 67.2h.1"/>
<path d="M72.8 67.2h.2v.2h-.2zM72.8 67.2h.1M73.1 67.2h.3v.2h-.3zM73.1 67.2h.1M73.4 67.2h.3v.2h-.3zM73.4 67.2h.1M73.7 67.2h.4v.2h-.4zM73.7 67.2h.1M74.1 67.2h.3v.2h-.3zM74.1 67.2h.1M74.4 67.2h.3v.2h-.3zM74.4 67.2h.1"/>
<path d="M74.8 67.2h.2v.2h-.2zM74.8 67.2h.1M75.1 67.2h.3v.2h-.3zM75.1 67.2h.1M75.4 67.2h.3v.2h-.3zM75.4 67.2h.1M75.7 67.2h.3v.2h-.3zM75.7 67.2h.1M76.1 67.2h.2v.2h-.2zM76.1 67.2h.1M76.4 67.2h.2v.2h-.2zM76.4 67.2h.1"/>
<path d="M76.7 67.2h.3v.2h-.3zM76.7 67.2h.1M77 67.2h.3v.2h-.3zM77 67.2h.1M77.4 67.2h.3v.2h-.3zM77.4 66.9h.3v.2h-.3zM77.4 66.6h.3v.2h-.3zM77.4 66.3h.3v.2h-.3zM77.4 66h.3v.2h-.3zM77.4 65.7h.3v.2h-.3zM77.4 65.4h.3v.2h-.3zM77.4 65h.3v.3h-.3z"/>
<path d="M77.4 64.8h.3v.2h-.3zM77.4 64.5h.3v.2h-.3zM77.4 64.2h.3v.2h-.3zM77.4 63.9h.3v.2h-.3zM77.4 63.6h.3v.2h-.3zM77.4 63.2h.3v.3h-.3zM77.4 63h.3v.2h-.3zM77.4 62.7h.3v.2h-.3zM77.4 62.4h.3v.2h-.3zM77.4 62h.3v.3h-.3zM77.4 61.8h.3v.2h-.3zM77.4 61.5h.3v.2h-.3z"/>
<path d="M77.4 61.2h.3v.2h-.3zM77.4 60.9h.3v.2h-.3zM77.4 60.6h.3v.2h-.3zM77.4 60.2h.3v.3h-.3zM77.4 67.2h.1M77.4 66.9h.1M77.4 66.6h.1M77.4 66.3h.1M77.4 66h.1M77.4 65.7h.1M77.4 65.4h.1M77.4 65h.1"/>
<path d="M77.4 64.8h.1M77.4 64.5h.1M77.4 64.2h.1M77.4 63.9h.1M77.4 63.6h.1M77.4 63.2h.1M77.4 63h.1M77.4 62.7h.1M77.4 62.4h.1M77.4 62h.1M77.4 61.8h.1M77.4 61.5h.1"/>
<path d="M77.4 61.2h.1M77.4 60.9h.1M77.4 60.6h.1M77.4 60.2h.1"/>
</g>
<path d="M33.5 47.2h46.3v21.3h-46.3z" fill="none" stroke="#212730" stroke-width=".35"/>
<circle cx="79.8" cy="47.2" r=".18" fill="#212730"/>
<path d="M31.8 44.8h49.7v25.5h-49.7z" fill="none" stroke="#212730" stroke-width=".35"/>
<circle cx="81.5" cy="70.3" r=".18" fill="#212730"/>
<path d="M67.3 78h3" fill="none" stroke="#212730" stroke-width=".35"/>
<g fill="none" stroke="#212730" stroke-width=".2">
<circle cx="41.2" cy="90.8" r=".74"/>
<circle cx="72.1" cy="90.8" r=".74"/>
</g>
<path d="M186.7 39.2h10.3v18.9h-10.3z" fill="#fff"/>
<g fill="#000">
<path d="M186.9 56.8l.4-.2h.3l.2 .5-.6-.2a.66 .66 0 0 0 .1 1l.3-.3h.2a.54 .54 0 0 1-.4 .5 .54 .54 0 0 1-.6-.4zM189.4 56.6h.4l.2 1.2 .2-1.2h.4v1.5h-.3v-1.3l-.2 1.3h-.2l-.3-1.3v1.3h-.2zM191.2 49.3h.4v.1h-.4zM191.9 48.7h.3l-.2 .2 .2 .1v.1h-.2v.7h-.1v-.7h-.2zM192 56.6h.3v1.2h.6v.3h-.9zM192.3 49h.2v.1l.3-.1v.1l-.3 .1v.6h-.2zM191.9 52.5h.6v1h1.1v-1h.6v2.8h-.6v-1.3h-1.1v1.3h-.6zM193 56.6h.3v1.5h-.3zM195 52.6a1.15 1.15 0 0 1 1.8 .7h-.5l-.1-.2a.68 .68 0 0 0-.9-.1v.4l.2 .1a1.29 1.29 0 0 1 1.4 .9 1.17 1.17 0 0 1-1.1 .9 1.17 1.17 0 0 1-1.2-.9h.6v.2a.67 .67 0 0 0 1.1-.1l-.2-.3-.6-.1a.82 .82 0 0 1-.8-.5 .82 .82 0 0 1 .3-1zM194.8 56.6h.3l.5 1.1v-1.1h.2v1.5h-.3l-.5-1.1v1.1h-.2zM195.9 56.6h1.1v.3h-.4v1.2h-.3v-1.2h-.4z"/>
<path d="M187 39.5h9.6v10.8h-9.6zM186.7 39.2v11.4h10.3v-11.4z"/>
<path d="M187.4 52.9v.8h.9a.39 .39 0 0 0 0-.7zM186.8 52.5h1.4a.79 .79 0 0 1 .8 .4 .79 .79 0 0 1-.1 .9l-.3 .1a.98 .98 0 0 1 .4 1.2l.1 .2h-.6l-.2-1.1h-.9v1.1h-.6z"/>
<path d="M188.4 56.9a.64 .64 0 0 0 .2 1l.1-.1a.64 .64 0 0 0-.1-1zM188.2 56.7l.2-.1a.56 .56 0 0 1 .7 .3 .82 .82 0 0 1-.5 1.3l-.2-.1a.89 .89 0 0 1-.2-1.4z"/>
<path d="M189.1 41.3a3.9 3.9 0 0 1 5.3-.2 3.9 3.9 0 0 1 .4 5.3zM188.8 41.6l5.7 5.2a3.9 3.9 0 0 1-5.3 .1 3.9 3.9 0 0 1-.4-5.3zM187.6 44a4.2 4.2 0 0 0 8.4 0 4.2 4.2 0 0 0-8.4 0z"/>
<path d="M189.4 48.8v.4h.4v-.3zM189.2 48.7h.7l.2 .3-.2 .3-.5 .1v.4h-.2z"/>
<path d="M190.2 42.6v1.3a.75 .75 0 0 0 1.1-.6 .75 .75 0 0 0-1.1-.7zM189.2 42.4a2.81 2.81 0 0 1 2.4 .3 .97 .97 0 0 1 0 1.2 .97 .97 0 0 1-1.2 .2h-.2v1.1v.2l.5 .3h-1.5l.3-.2 .1-.3v-2.3v-.3z"/>
<path d="M190.2 53.7a.63 .63 0 0 0-.2 .7 .63 .63 0 0 0 .7 .4 .63 .63 0 0 0 .3-.8 .63 .63 0 0 0-.8-.3zM189.4 54.2a1.1 1.1 0 0 1 2.2 0 1.1 1.1 0 0 1-2.2 0z"/>
<path d="M190.4 49.4a.26 .26 0 0 0 .5 0 .26 .26 0 0 0-.5 0zM190.2 48.7h.2v.4a.38 .38 0 0 1 .5 0 .38 .38 0 0 1 0 .6 .38 .38 0 0 1-.5 0l-.2 .1z"/>
<path d="M191.1 56.9v.4l.4-.1v-.3zM190.8 56.6h.6a.5 .5 0 0 1 .4 .5 .5 .5 0 0 1-.4 .5h-.3v.5h-.3z"/>
<path d="M192.8 44v1.3l.2 .2a.72 .72 0 0 0 .8-.1 .72 .72 0 0 0 .3-.7 .72 .72 0 0 0-.4-.8 .72 .72 0 0 0-.9 .1zM192.1 42.5l.7-.3v1.6a.89 .89 0 0 1 1.1-.3 .89 .89 0 0 1 .6 1 1.23 1.23 0 0 1-.7 1.2 1.23 1.23 0 0 1-1.4-.2v-2.7z"/>
<path d="M193 49.2v.1h.4l-.2-.2zM193 49h.4l.2 .4h-.6v.2l.5-.1a.42 .42 0 0 1-.6 .2 .42 .42 0 0 1 .1-.7z"/>
<path d="M194 56.9l-.1 .6h.3zM193.9 56.6h.3l.4 1.5h-.3v-.3h-.5l-.1 .3h-.3z"/>
<path d="M193.9 49.2l-.1 .1h.5l-.3-.2zM193.8 49h.5l.1 .4h-.6l.1 .2 .5-.1a.42 .42 0 0 1-.6 .2 .42 .42 0 0 1 0-.7z"/>
</g>
<path d="M18.9 107.7h84.1v5.5h-84.1z" fill="#cce5f3"/>
<g fill="none" stroke="#000" stroke-width=".2">
<path d="M18.9 107.7h84.1M18.9 113.2h84.1M18.9 117.6h84.1M18.9 107.8v36.2M49.5 113.1v31.1M90.1 113.1v31.1M103 107.8v36.2M18.9 122h71.3M18.9 126.4h71.3M18.9 130.8h71.3M18.9 135.3h71.3M18.9 139.7h71.3"/>
<path d="M18.9 144.1h84.1"/>
</g>
<path d="M112.9 107.7h84.1v5.5h-84.1z" fill="#cce5f3"/>
<g fill="none" stroke="#000" stroke-width=".2">
<path d="M112.9 107.7h84.1M112.9 113.2h84.1M112.9 107.8v41.3M145.5 113.1v36.2M159.9 118.1h28.1M160 113.1v36.2M173.9 118v31.3M188 113.1v36.2M197 107.8v41.3M112.9 123.1h84.1M112.9 131.2h75.1M112.9 139.3h84.1"/>
<path d="M112.9 144.3h75.1M112.9 149.2h84.1"/>
</g>
<g fill="#cce5f3">
<path d="M18.9 185.9h178.1v5.5h-178.1z"/>
<path d="M18.9 237.1h178.1v5.5h-178.1z"/>
</g>
<g fill="none" stroke="#000" stroke-width=".2">
<path d="M18.9 185.9h178.1M18.9 191.4h178.1M18.9 186v45M72.3 191.3v39.9M90.1 191.3v39.9M125.7 195.8h53.5M125.8 191.3v39.9M143.6 195.7v35.5M161.4 195.7v35.5M179.2 191.3v39.9M197 186v45M18.9 200.2h178.1"/>
<path d="M18.9 204.6h160.3M18.9 209h160.3M18.9 213.4h160.3M18.9 217.8h160.3M18.9 222.3h160.3M18.9 226.7h178.1M18.9 231.1h178.1M18.9 237.1h178.1M18.9 237.2v18.5M197 237.2v18.5M18.9 242.6h178.1M18.9 247h178.1"/>
<path d="M18.9 251.4h178.1M18.9 255.8h178.1M54.5 246.9v9M90.1 246.9v9M125.8 246.9v9M161.4 246.9v9"/>
</g>
<g font-size="5.6">
<text x="114.9" y="16.4">OLED-128O064D-BPP3N00000</text>
<text x="77.1" y="33.8">128 x 64 Graphic OLED</text>
</g>
<text font-size="4.9" x="182.5" y="24">Vishay</text>
<text font-size="3.5" fill="#007ec4" x="42" y="21.9">www.vishay.com</text>
<g font-size="3.5">
<text x="112.9" y="41.5">FEATURES</text>
<text x="21.5" y="111.8">MECHANICAL DATA</text>
<text x="115.5" y="111.8">ABSOLUTE MAXIMUM RATINGS</text>
<text x="21.5" y="190">ELECTRICAL CHARACTERISTICS</text>
<text x="21.5" y="241.2">OPTIONS</text>
</g>
<g font-size="3.2">
<text x="112.9" y="46.6">• Type: graphic</text>
<text x="112.9" y="51.5">• Display format: 128 x 64 dots</text>
<text x="112.9" y="56.5">• Built-in controller: SSD1306BZ</text>
<text x="112.9" y="61.4">• Duty cycle: 1/64</text>
<text x="112.9" y="66.3">• +3 V power supply</text>
<text x="112.9" y="71.3">• Interface: 6800, 8080, serial, and I C</text>
<text x="112.9" y="76.2">• Material</text>
<text x="129.4" y="76.2">categorization:</text>
<text x="152.6" y="76.2">for</text>
<text x="158.7" y="76.2">definitions</text>
<text x="175.5" y="76.2">of</text>
<text x="180.6" y="76.2">compliance</text>
<text x="115.8" y="80.1">please see www.vishay.com/doc?99912</text>
</g>
<g font-size="2.8">
<text x="21.5" y="116.3">ITEM</text>
<text x="56.9" y="116.3">STANDARD VALUE</text>
<text x="93.2" y="116.3">UNIT</text>
<text x="115.5" y="119">ITEM</text>
<text x="146.6" y="119">SYMBOL</text>
<text x="161.1" y="116.6">STANDARD VALUE</text>
<text x="189.1" y="119">UNIT</text>
<text x="21.5" y="120.7">Module dimension</text>
<text x="21.5" y="125.1">Viewing area</text>
<text x="57.8" y="120.7">26.7 x 19.26 x 1.65</text>
<text x="59.7" y="125.1">23.938 x 12.058</text>
<text x="163.8" y="121.5">MIN.</text>
<text x="177.4" y="121.5">MAX.</text>
<text x="21.5" y="129.5">Active area</text>
<text x="59.7" y="129.5">21.738 x 10.858</text>
<text x="94.2" y="131.7">mm</text>
<text x="115.5" y="126.4">Supply voltage</text>
<text x="115.5" y="129.6">for logic</text>
<text x="150.3" y="128">V</text>
<text x="166.2" y="128">0</text>
<text x="180.2" y="128">4</text>
<text x="21.5" y="134">Dot size</text>
<text x="61.2" y="134">0.148 x 0.148</text>
<text x="115.5" y="134.6">Supply voltage</text>
<text x="115.5" y="137.8">for display</text>
<text x="150.3" y="136.2">V</text>
<text x="166.2" y="136.2">0</text>
<text x="179.4" y="136.2">15</text>
<text x="191.6" y="132.1">V</text>
<text x="21.5" y="138.4">Dot pitch</text>
<text x="21.5" y="142.8">Mounting hole</text>
<text x="62.8" y="138.4">0.17 x 0.17</text>
<text x="67.8" y="142.8">n/a</text>
<text x="115.5" y="142.7">Operating temperature</text>
<text x="150.4" y="142.7">T</text>
<text x="164.8" y="142.7">-40</text>
<text x="178.5" y="142.7">+80</text>
<text x="115.5" y="147.6">Storage temperature</text>
<text x="149.8" y="147.6">T</text>
<text x="164.8" y="147.6">-40</text>
<text x="178.5" y="147.6">+80</text>
<text x="190.9" y="145.2">°C</text>
<text x="112.9" y="152.8">Notes</text>
<text x="116.9" y="156.7">All the above voltages are on the basis of “V</text>
<text x="116.9" y="160.2">When this module is used beyond the above absolute maximum</text>
<text x="176.1" y="156.7">= 0 V”.</text>
<text x="116.9" y="163.4">ratings, permanent breakage of the module may occur. Also, for</text>
<text x="116.9" y="166.6">normal operations, it is desirable to use this module under the</text>
<text x="116.9" y="169.8">conditions according to section 6 “Electrical Characteristics”. If</text>
<text x="116.9" y="172.9">this module is used beyond these conditions, malfunctioning of</text>
<text x="116.9" y="176.1">the module can occur and the reliability of the module may</text>
<text x="116.9" y="179.3">deteriorate.</text>
<text x="21.5" y="196.7">ITEM</text>
<text x="75.2" y="196.7">SYMBOL</text>
<text x="99.9" y="196.7">CONDITION</text>
<text x="139.6" y="194.5">STANDARD VALUE</text>
<text x="184.7" y="196.7">UNIT</text>
<text x="21.5" y="203.3">Supply voltage for logic</text>
<text x="78.9" y="203.3">V</text>
<text x="107.4" y="203.3">-</text>
<text x="131.5" y="198.9">MIN.</text>
<text x="132.7" y="203.3">2.8</text>
<text x="149.3" y="198.9">TYP.</text>
<text x="150.5" y="203.3">3.0</text>
<text x="166.7" y="198.9">MAX.</text>
<text x="168.3" y="203.3">3.3</text>
<text x="21.5" y="207.7">Supply voltage for display</text>
<text x="78.9" y="207.7">V</text>
<text x="107.4" y="207.7">-</text>
<text x="133.1" y="207.7">10</text>
<text x="150.9" y="207.7">12</text>
<text x="168.7" y="207.7">15</text>
<text x="21.5" y="212.1">Input high voltage</text>
<text x="79.4" y="212.1">V</text>
<text x="107.4" y="212.1">-</text>
<text x="129.9" y="212.1">0.8 V</text>
<text x="151.9" y="212.1">-</text>
<text x="166.5" y="212.1">V</text>
<text x="187.2" y="214.3">V</text>
<text x="21.5" y="216.5">Input low voltage</text>
<text x="21.5" y="221">Output high voltage</text>
<text x="78.8" y="221">V</text>
<text x="79.5" y="216.5">V</text>
<text x="107.4" y="216.5">-</text>
<text x="107.4" y="221">-</text>
<text x="129.9" y="221">0.9 V</text>
<text x="133.9" y="216.5">0</text>
<text x="151.9" y="216.5">-</text>
<text x="151.9" y="221">-</text>
<text x="165.5" y="216.5">0.2 V</text>
<text x="166.5" y="221">V</text>
<text x="21.5" y="225.4">Output low voltage</text>
<text x="79" y="225.4">V</text>
<text x="107.4" y="225.4">-</text>
<text x="133.9" y="225.4">0</text>
<text x="151.9" y="225.4">-</text>
<text x="165.5" y="225.4">0.1 V</text>
<text x="21.5" y="229.8">50 % check board operating current</text>
<text x="79.4" y="229.8">I</text>
<text x="101.1" y="229.8">V</text>
<text x="106.7" y="229.8">= 12 V</text>
<text x="133.9" y="229.8">9</text>
<text x="150.9" y="229.8">10</text>
<text x="168.7" y="229.8">12</text>
<text x="185.9" y="229.8">mA</text>
<text x="95.6" y="245.7">EMITTING COLOR</text>
<text x="30.8" y="250.1">YELLOW</text>
<text x="67.4" y="250.1">GREEN</text>
<text x="105" y="250.1">RED</text>
<text x="139.8" y="250.1">BLUE</text>
<text x="174.6" y="250.1">WHITE</text>
<text x="36.2" y="254.5">-</text>
<text x="71.8" y="254.5">-</text>
<text x="107.4" y="254.5">-</text>
<text x="141.2" y="254.5">Yes</text>
<text x="178.6" y="254.5">-</text>
<text x="18.9" y="263.3">Revision: 14-Dec-16</text>
<text x="107.2" y="263.6">1</text>
<text x="163.6" y="263.3">Document Number: 37902</text>
<text x="73.6" y="267.1">For technical questions, contact: displays@vishay.com</text>
<text x="26.5" y="271">THIS DOCUMENT IS SUBJECT TO CHANGE WITHOUT NOTICE. THE PRODUCTS DESCRIBED HEREIN AND THIS DOCUMENT</text>
<text x="50.9" y="273.8">ARE SUBJECT TO SPECIFIC DISCLAIMERS, SET FORTH AT www.vishay.com/doc?91000</text>
</g>
<text font-size="2.4" x="163.8" y="70.3">2</text>
<g font-size="2.1">
<text x="126.5" y="128.8">(1)(2)</text>
<text x="152.1" y="128.5">DD</text>
<text x="129.4" y="136.9">(1)(2)</text>
<text x="152" y="136.7">CC</text>
<text x="152" y="143.2">OP</text>
<text x="151.4" y="148.1">STG</text>
<text x="112.9" y="155.9">(1)</text>
<text x="112.9" y="159.4">(2)</text>
<text x="172.5" y="157.2">SS</text>
<text x="80.6" y="203.8">DD</text>
<text x="80.6" y="208.2">CC</text>
<text x="81.1" y="212.6">IH</text>
<text x="136.4" y="212.6">DD</text>
<text x="168.2" y="212.6">DDI/O</text>
<text x="80.5" y="221.5">OH</text>
<text x="81.3" y="217">IL</text>
<text x="136.4" y="221.5">DD</text>
<text x="168.2" y="221.5">DDI/O</text>
<text x="172" y="217">DD</text>
<text x="80.7" y="225.9">OL</text>
<text x="172" y="225.9">DD</text>
<text x="80.1" y="230.3">CC</text>
<text x="102.8" y="230.3">CC</text>
</g>
</svg>
